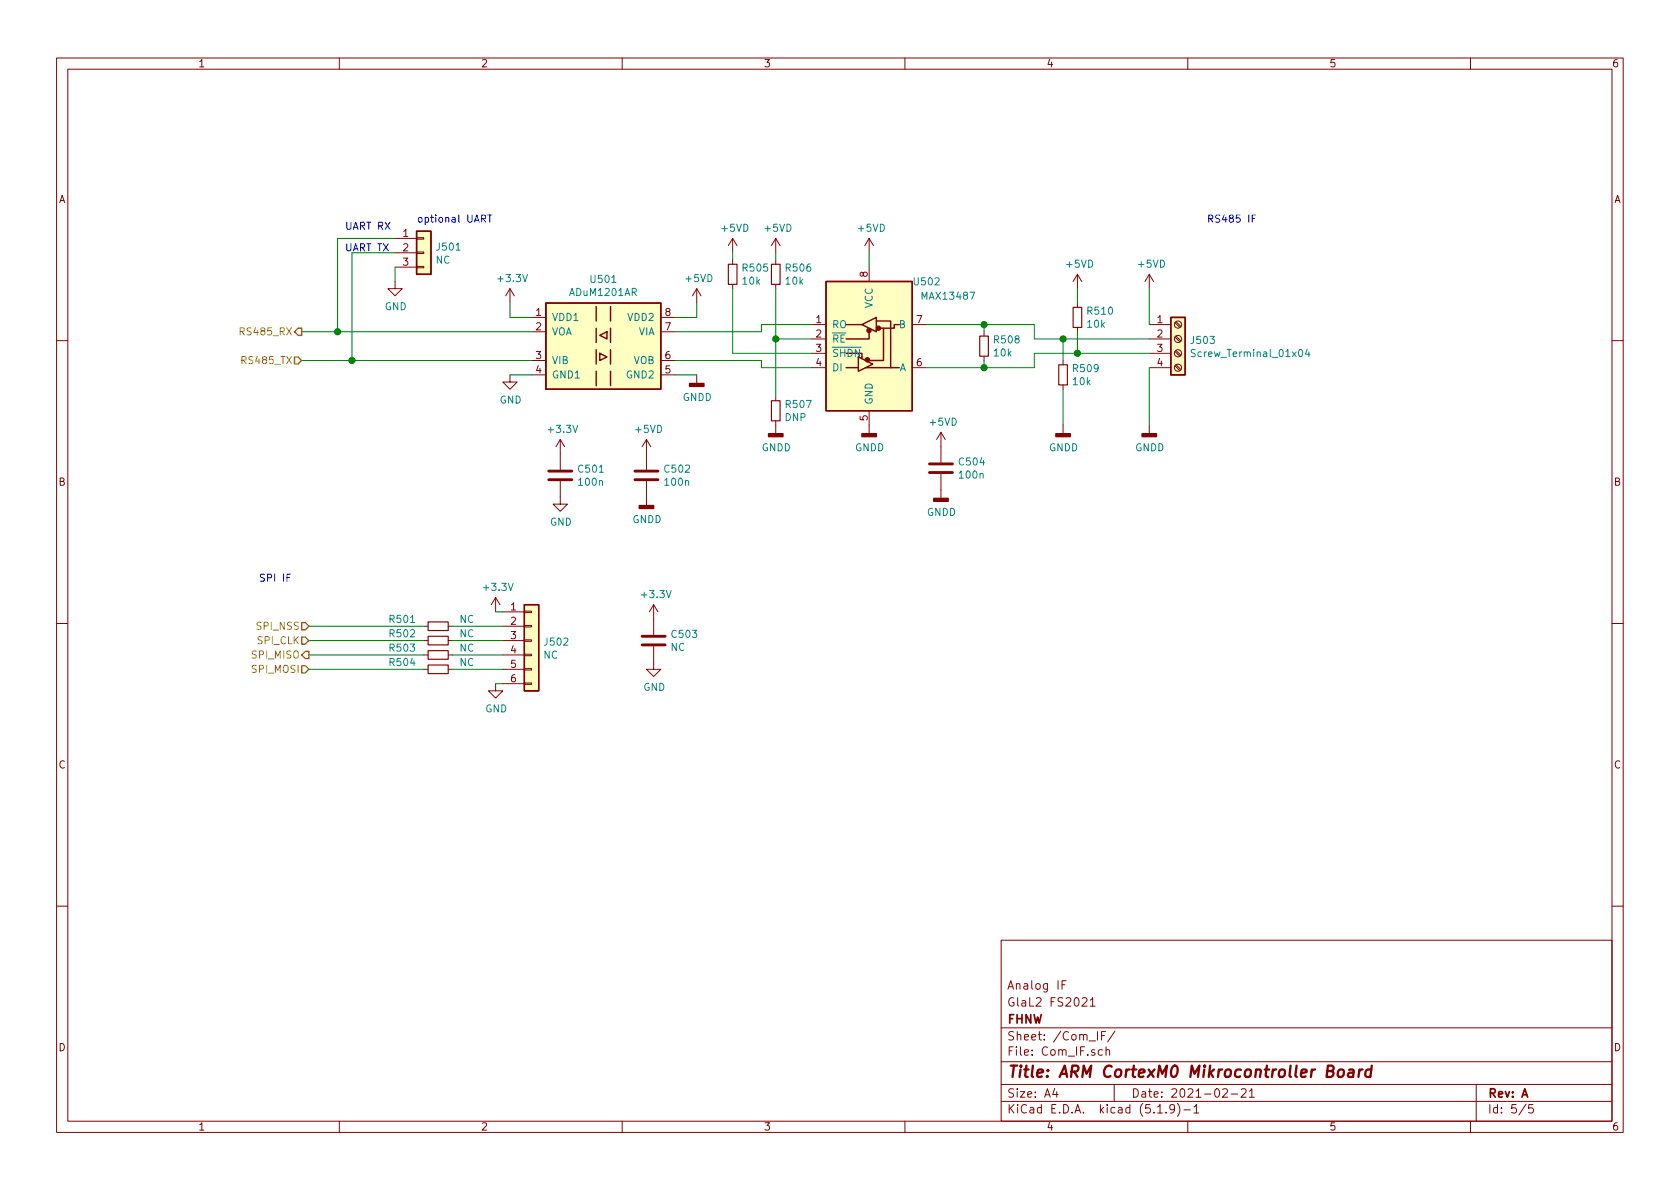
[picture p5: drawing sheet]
<svg xmlns="http://www.w3.org/2000/svg" width="297mm" height="210mm" viewBox="0 0 297 210" stroke-linecap="round" stroke-linejoin="round" font-family="sans-serif">
<g fill="none" stroke="#840000" stroke-width=".18">
<path d="M10 10.3h277v189.9h-277zM12 12.2h273v186.1h-273zM60 10.3v1.9M110 10.3v1.9M160 10.3v1.9M210 10.3v1.9M260 10.3v1.9M69.8 49.8v1.2h1.3l-1.3 1.3-1.2-1.3h1.2M69.8 42.2h3.9M69.8 44.7h3.9M69.8 47.2h3.9M73.7 47.1h1.2v.3h-1.2z"/>
<path d="M73.7 42h1.2v.3h-1.2zM73.7 44.6h1.2v.2h-1.2zM90.2 51l-.8 1.3M90.2 51v2.6M90.2 51l.7 1.3M94 56.1h2.5M94 58.7h2.5M116.8 56.1h2.6M116.8 58.7h2.6M123.2 51v2.6M123.2 51l-.8 1.3M123.2 51l.8 1.3"/>
<path d="M129.5 42.2l-.7 1.2M129.5 42.2v2.5M129.5 46v.7M129.5 50.3v.7M129.5 42.2l.8 1.2M137.2 42.2l-.8 1.2M137.2 42.2v2.5M137.2 46v.7M137.2 50.3v.7M137.2 42.2l.7 1.2M143.5 57.4h2.5M143.5 59.9h2.5"/>
<path d="M153.7 42.2l-.8 1.2M153.7 42.2v2.5M153.7 47.2v2.6M153.7 42.2l.7 1.2M154.9 56.8h.1M161.3 57.4h2.5M174 58.7v.7M190.5 48.5v2.5M190.5 53.6v.8M190.5 57.9v.8M190.5 48.5l-.8 1.3M190.5 48.5l.8 1.3"/>
<path d="M203.2 57.4h3.8M203.2 59.9h3.8M203.2 48.5v2.5M203.2 48.5l-.8 1.3M203.2 48.5l.8 1.3M207.7 59.6l.9 .8M207.7 57.1l.9 .8M207.9 59.4l.9 .9M207.9 56.9l.9 .8M10 60.2h2M90.2 66.3v1.3h1.2l-1.2 1.2-1.3-1.2h1.3M94 63.7h2.5"/>
<path d="M94 66.3h2.5M99.1 77.7l-.8 1.3M99.1 77.7v5.4M99.1 77.7l.7 1.3M114.3 77.7l-.8 1.3M114.3 77.7v5.4M114.3 77.7l.8 1.3M116.8 63.7h2.6M116.8 66.3h2.6M123.2 66.3v1.5M137.2 70.1v.8M137.2 74.4v2.3"/>
<path d="M143.5 62.5h2.5M143.5 65h2.5M153.7 72.6v4.1M161.3 65h2.5M166.4 76.4l-.8 1.3M166.4 76.4v5.4M166.4 76.4l.7 1.3M174 63v.7M188 63.7v.8M188 68.1v.7M188 75.2v1.5M203.2 62.5h3.8"/>
<path d="M203.2 65h3.8M203.2 75.2v1.5M207.7 64.7l.9 .8M207.7 62.1l.9 .9M207.9 64.5l.9 .8M207.9 62l.9 .8M285 60.2h2M99.1 85.1v4h1.2l-1.2 1.3-1.3-1.3h1.3M114.3 85.1v4.3M166.4 83.8v4.3M10 110.3h2M74.9 110.7h.8"/>
<path d="M74.9 113.3h.8M74.9 115.8h.8M74.9 118.4h.8M79.2 110.7h.8M79.2 113.3h.8M79.2 115.8h.8M79.2 118.4h.8M87.6 105.7l-.7 1.2M87.6 105.7v2.5M87.6 105.7l.8 1.2M88.9 110.7h3.8M88.9 108.2h3.8"/>
<path d="M88.9 113.3h3.8M88.9 115.8h3.8M88.9 118.4h3.8M92.7 118.2h1.3v.3h-1.3zM92.7 115.7h1.3v.2h-1.3zM92.7 110.6h1.3v.3h-1.3zM92.7 108.1h1.3v.2h-1.3zM92.7 113.2h1.3v.2h-1.3zM115.6 114.3v4.1h1.2l-1.2 1.2-1.3-1.2h1.3M115.6 106.9l-.8 1.3M115.6 106.9v5.4M115.6 106.9l.7 1.3"/>
<path d="M285 110.3h2M87.6 120.9v1.3h1.3l-1.3 1.2-1.2-1.2h1.2M88.9 120.9h3.8M92.7 120.8h1.3v.2h-1.3zM10 160.2h2M177 166.3h108v32h-108zM187.8 174.1h.5M188.5 173.4h-.7v1.5M191.3 176.6l.3-.2h.3l.3 .5-.9 1h.9M192.8 176.9l.4-.5v1.5M192.8 177.9h.8M285 160.2h2"/>
<path d="M60 198.3v1.9M110 198.3v1.9M160 198.3v1.9M177 194.8h108M177 191.8h108M177 187.8h108M177 181.8h108M186.5 192.5l-.4 1h1M186.8 193v1M194.1 182.4v1.5M194.8 183.1h.5M194.9 185.7l-.4-.1-.3 .3 .1 .6 .2 .1 .4-.1"/>
<path d="M195.5 182.4h-.7v1.5M195.6 185.7l.2-.1 .3 .1 .1 .9M195.6 185.1v1.5M197 191.8v3M197.1 182.3l-1.3 2M204.7 196.8h.8M206.2 196.7v.1M207.7 196l-.1 .1a.48 .48 0 0 1-.6 .1l-.2-.2 .2-.6a.48 .48 0 0 1 .6 .1 1.27 1.27 0 0 1-.2 1.2l-.4 .1M208.2 195.1a1.71 1.71 0 0 1 0 2.3M209.3 196.3h1.2M210 198.3v1.9M211.1 195.8l.4-.5v1.5"/>
<path d="M211.1 196.8h.9M216.2 192.7l.2-.2h.4l.2 .5-.9 1h.9M217.7 193.5h1.1M219.5 192.7l.2-.2h.3l.3 .2v.3v.2l-.9 .8h.9M220.9 193l.4-.5v1.5M220.9 194h.9M260 198.3v1.9M261 191.8v6.5M269.8 195.2l-1.2 2M271 195.3h-.7v.7l.2-.1 .5 .1 .1 .2-.1 .5-.2 .1-.5-.1"/>
<circle cx="208.3" cy="59.9" r=".63"/>
<circle cx="208.3" cy="57.4" r=".63"/>
<circle cx="208.3" cy="65" r=".63"/>
<circle cx="208.3" cy="62.5" r=".63"/>
</g>
<path d="M236.7 189.3a.51 .51 0 0 1 .5-.2 .51 .51 0 0 1 .4 .4v.6a.56 .56 0 0 1-.6 .4 .56 .56 0 0 1-.5-.4zM238.5 189.2h.8l.1 .2-.2 1M239.3 189.6l-.6 .1a.4 .4 0 0 0-.4 .3 .4 .4 0 0 0 .3 .4l.6-.1M240.4 189.1l-.2 1.3M240.9 189.1a.54 .54 0 0 0-.6 .4M242.4 189.2a.68 .68 0 0 0-.9 .3l-.1 .6 .1 .2 .2 .1 .6-.1M242.5 188.4l-.2 2" fill="none" stroke="#840000" stroke-width=".41"/>
<path d="M128.8 46.7h1.5v3.6h-1.5zM136.4 46.7h1.5v3.6h-1.5zM173.2 59.4h1.6v3.6h-1.6zM189.7 54.4h1.6v3.5h-1.6zM136.4 70.9h1.5v3.5h-1.5zM187.2 64.5h1.5v3.6h-1.5zM75.7 110h3.5v1.5h-3.5zM75.7 117.6h3.5v1.5h-3.5zM75.7 115.1h3.5v1.5h-3.5zM75.7 112.5h3.5v1.5h-3.5z" fill="none" stroke="#840000" stroke-width=".2"/>
<g fill="#ffffc2" stroke="#ffffc2" stroke-width=".18">
<path d="M207 56.1h2.5v10.2h-2.5z"/>
<path d="M73.7 40.9h2.5v7.6h-2.5z"/>
<path d="M96.5 53.6h20.3v15.2h-20.3z"/>
<path d="M146 49.8h15.3v22.8h-15.3z"/>
<path d="M92.7 106.9h2.5v15.3h-2.5z"/>
</g>
<g fill="none" stroke="#840000" stroke-width=".25">
<path d="M73.7 40.9h2.5v7.6h-2.5zM96.5 53.6h20.3v15.2h-20.3zM105.4 54.2v2.6M105.4 58v2.6M106 59.3l1.3-.6v1.2zM107.9 54.2v2.6M107.9 58v2.6M146 49.8h15.3v22.8h-15.3zM149.6 57.4h2.8M152.4 57.4l2.5-1.3v2.6zM153.7 58.7v1.2h-4.1M154.9 56.8h2.6v8.2"/>
<path d="M156.2 58v5.7h-2.5M159 57.4h-.9v.6h-2.5M207 56.1h2.5v10.2h-2.5zM105.4 61.8v2.6M105.4 65.7v2.5M106 62.5l1.3 .6-1.3 .6zM107.9 61.8v2.6M107.9 65.7v2.5M149.6 65h2.2M151.8 63.1l2.5 1.3-2.5 1.3zM153 65h6M92.7 106.9h2.5v15.3h-2.5z"/>
</g>
<path d="M211.3 61.9l-.5-.1-.1 .1v.5l.6 .2v.2l-.2 .3-.5-.1M231.1 61.7l-.3 .9h.8M231.4 62.2v.9" fill="none" stroke="#008484" stroke-width=".18"/>
<g fill="#840000" stroke="#840000" stroke-width=".25">
<path d="M135.9 76.7h2.5v.5h-2.5z"/>
<path d="M165.1 88.1h2.5v.5h-2.5z"/>
<path d="M113 89.4h2.6v.5h-2.6z"/>
<path d="M201.9 76.7h2.6v.5h-2.6z"/>
<path d="M186.7 76.7h2.5v.5h-2.5z"/>
<path d="M152.4 76.7h2.5v.5h-2.5z"/>
<path d="M121.9 67.8h2.6v.5h-2.6z"/>
<circle cx="153.4" cy="63.6" r=".36"/>
<circle cx="153.6" cy="58.4" r=".36"/>
<circle cx="155.3" cy="58" r=".36"/>
</g>
<path d="M97 84.8h4.1M97 83.3h4.1M112.3 84.8h4M112.3 83.3h4M164.3 83.6h4.1M164.3 82h4.1M113.5 114h4.1M113.5 112.5h4.1" fill="none" stroke="#840000" stroke-width=".51"/>
<g fill="none" stroke="#008400" stroke-width=".18">
<path d="M53.3 58.7h40.7M69.8 44.7h-7.6v19M69.8 42.2h-10.1v16.5M69.8 47.2v2.6M90.2 53.6v2.5h3.8M123.2 53.6v2.5h-3.8M129.5 51v11.5h14M129.5 44.7v1.3M137.2 59.9h6.3M137.2 44.7v1.3M137.2 51v19.1M143.5 57.4h-8.9v1.3h-15.2"/>
<path d="M153.7 44.7v2.5M163.8 57.4h19.1v2.5h20.3M174 57.4v1.3M188 59.9v3.8M190.5 51v2.6M190.5 58.7v3.8M203.2 51v6.4M53.3 63.7h40.7M90.2 66.3h3.8M119.4 63.7h15.2v1.3h8.9M119.4 66.3h3.8M174 63.7v1.3"/>
<path d="M188 68.8v6.4M203.2 65v10.2M203.2 62.5h-20.3v2.5h-19.1M54.6 118.4h20.3M54.6 115.8h20.3M54.6 113.3h20.3M54.6 110.7h20.3M80 118.4h8.9M80 115.8h8.9M80 113.3h8.9M80 110.7h8.9M87.6 108.2h1.3"/>
<path d="M87.6 120.9h1.3"/>
</g>
<path d="M52.7 58h.6v1.3h-.6l-.6-.6zM52.1 63.1h.6l.6 .6-.6 .7h-.6zM53.3 117.7h.7l.6 .7-.6 .6h-.7zM53.3 110.1h.7l.6 .6-.6 .7h-.7zM53.3 112.6h.7l.6 .7-.6 .6h-.7zM54 115.2h.6v1.3h-.6l-.7-.7z" fill="none" stroke="#848400" stroke-width=".25"/>
<path d="M42.5 58.6h.6l.1-.2-.1-.3-.1-.1h-.5v1.2" fill="none" stroke="#848400" stroke-width=".18"/>
<path d="M85.2 38.7l.6-.1v-.5l-.2-.1h-.4v1.3M85.4 38.7l.5 .6M86.2 38h.8M86.6 38v1.3M221.4 38.6h.4M222 38h-.6v1.3M51.4 101.5h-.7v1.3" fill="none" stroke="#0000c2" stroke-width=".18"/>
<g fill="#008400" stroke="#008400" stroke-width=".25">
<circle cx="137.2" cy="59.9" r=".51"/>
<circle cx="62.2" cy="63.7" r=".51"/>
<circle cx="59.7" cy="58.7" r=".51"/>
<circle cx="174" cy="65" r=".51"/>
<circle cx="174" cy="57.4" r=".51"/>
<circle cx="188" cy="59.9" r=".51"/>
<circle cx="190.5" cy="62.5" r=".51"/>
</g>
<text font-size="2.8" fill="#840000" x="178" y="190.5">Title: ARM CortexM0 Mikrocontroller Board</text>
<g font-size="2.1" fill="#840000">
<text x="178" y="178">GlaL2 FS2021</text>
<text x="178" y="175">Analog IF</text>
<text x="178" y="184">Sheet: /Com_IF/</text>
<text x="178" y="181">FHNW</text>
<text x="178" y="186.7">File: Com_IF.sch</text>
<text x="178" y="196.9">KiCad E.D.A. kicad (5.1.9)-1</text>
<text x="178" y="194.1">Size: A4</text>
<text x="200" y="194.1">Date: 2021-02-21</text>
<text x="263" y="194.1">Rev: A</text>
<text x="263" y="196.9">Id: 5/5</text>
</g>
<g font-size="1.8" fill="#840000">
<text x="35" y="11.9">1</text>
<text x="85" y="11.9">2</text>
<text x="135" y="11.9">3</text>
<text x="185" y="11.9">4</text>
<text x="235" y="11.9">5</text>
<text x="285" y="11.9">6</text>
<text x="10.4" y="35.9">A</text>
<text x="285.4" y="35.9">A</text>
<text x="71.3" y="41.9">1</text>
<text x="71.3" y="44.4">2</text>
<text x="71.3" y="47">3</text>
<text x="153.4" y="49" transform="rotate(-90 153.4 49)">8</text>
<text x="94.8" y="55.9">1</text>
<text x="94.8" y="58.4">2</text>
<text x="117.6" y="58.4">7</text>
<text x="117.6" y="55.9">8</text>
<text x="144.3" y="57.1">1</text>
<text x="144.3" y="59.7">2</text>
<text x="162.1" y="57.1">7</text>
<text x="204.6" y="57.1">1</text>
<text x="204.6" y="59.7">2</text>
<text x="94.8" y="63.5">3</text>
<text x="117.6" y="63.5">6</text>
<text x="144.3" y="62.2">3</text>
<text x="144.3" y="64.8">4</text>
<text x="162.1" y="64.8">6</text>
<text x="204.6" y="62.2">3</text>
<text x="204.6" y="64.8">4</text>
<text x="94.8" y="66">4</text>
<text x="117.6" y="66">5</text>
<text x="153.4" y="74.4" transform="rotate(-90 153.4 74.4)">5</text>
<text x="10.4" y="85.9">B</text>
<text x="285.4" y="85.9">B</text>
<text x="90.3" y="107.9">1</text>
<text x="90.3" y="110.5">2</text>
<text x="90.3" y="113">3</text>
<text x="90.3" y="115.6">4</text>
<text x="90.3" y="118.1">5</text>
<text x="90.3" y="120.6">6</text>
<text x="10.4" y="135.9">C</text>
<text x="285.4" y="135.9">C</text>
<text x="10.4" y="185.9">D</text>
<text x="285.4" y="185.9">D</text>
<text x="35" y="199.9">1</text>
<text x="85" y="199.9">2</text>
<text x="135" y="199.9">3</text>
<text x="185" y="199.9">4</text>
<text x="235" y="199.9">5</text>
<text x="285" y="199.9">6</text>
</g>
<g font-size="1.8" fill="#0000c2">
<text x="61" y="40.6">UART RX</text>
<text x="73.7" y="39.4">optional UART</text>
<text x="213.4" y="39.4">RS485 IF</text>
<text x="61" y="44.4">UART TX</text>
<text x="45.7" y="102.9">SPI IF</text>
</g>
<g font-size="1.8" fill="#008484">
<text x="127.7" y="41">+5VD</text>
<text x="135.3" y="41">+5VD</text>
<text x="151.8" y="41">+5VD</text>
<text x="77.1" y="46.6">NC</text>
<text x="77.4" y="44.3">J501</text>
<text x="188.6" y="47.3">+5VD</text>
<text x="201.3" y="47.3">+5VD</text>
<text x="88.2" y="49.9">+3.3V</text>
<text x="100.9" y="52.3">ADuM1201AR</text>
<text x="104.6" y="50">U501</text>
<text x="121.3" y="49.9">+5VD</text>
<text x="131.4" y="50.3">10k</text>
<text x="131.4" y="48">R505</text>
<text x="139" y="50.3">10k</text>
<text x="139.1" y="48">R506</text>
<text x="161.7" y="50.5">U502</text>
<text x="163.2" y="53">MAX13487</text>
<text x="68" y="54.9">GND</text>
<text x="97.5" y="56.8">VDD1</text>
<text x="97.5" y="59.3">VOA</text>
<text x="111.1" y="56.8">VDD2</text>
<text x="112.9" y="59.3">VIA</text>
<text x="147.1" y="58">RO</text>
<text x="154.3" y="54.5" transform="rotate(-90 154.3 54.5)">VCC</text>
<text x="159" y="58">B</text>
<text x="192.3" y="58">10k</text>
<text x="192.4" y="55.6">R510</text>
<text x="97.5" y="64.4">VIB</text>
<text x="112" y="64.4">VOB</text>
<text x="147.1" y="60.6">RE</text>
<text x="147.1" y="63.1">SHDN</text>
<text x="147.1" y="65.7">DI</text>
<text x="159" y="65.7">A</text>
<text x="175.8" y="63">10k</text>
<text x="175.9" y="60.7">R508</text>
<text x="189.9" y="65.8">R509</text>
<text x="210.7" y="60.8">J503</text>
<text x="211.4" y="63.1">Screw_Terminal_01x04</text>
<text x="88.3" y="71.4">GND</text>
<text x="97.5" y="66.9">GND1</text>
<text x="110.9" y="66.9">GND2</text>
<text x="120.7" y="70.9">GNDD</text>
<text x="154.3" y="71.6" transform="rotate(-90 154.3 71.6)">GND</text>
<text x="189.8" y="68.1">10k</text>
<text x="97.1" y="76.5">+3.3V</text>
<text x="112.4" y="76.5">+5VD</text>
<text x="138.8" y="74.5">DNP</text>
<text x="139.1" y="72.2">R507</text>
<text x="164.5" y="75.3">+5VD</text>
<text x="102.4" y="83.6">C501</text>
<text x="117.6" y="83.6">C502</text>
<text x="134.7" y="79.8">GNDD</text>
<text x="151.2" y="79.8">GNDD</text>
<text x="169.7" y="82.3">C504</text>
<text x="185.5" y="79.8">GNDD</text>
<text x="200.7" y="79.8">GNDD</text>
<text x="102.4" y="85.9">100n</text>
<text x="117.7" y="85.9">100n</text>
<text x="169.7" y="84.6">100n</text>
<text x="97.2" y="93">GND</text>
<text x="111.8" y="92.5">GNDD</text>
<text x="163.9" y="91.2">GNDD</text>
<text x="85.7" y="104.5">+3.3V</text>
<text x="113.6" y="105.8">+3.3V</text>
<text x="69" y="110.2">R501</text>
<text x="69" y="112.7">R502</text>
<text x="81.3" y="110.2">NC</text>
<text x="81.3" y="112.7">NC</text>
<text x="118.9" y="112.8">C503</text>
<text x="69" y="117.8">R504</text>
<text x="69" y="115.2">R503</text>
<text x="81.3" y="117.8">NC</text>
<text x="81.3" y="115.2">NC</text>
<text x="96.1" y="116.5">NC</text>
<text x="96.4" y="114.2">J502</text>
<text x="118.6" y="115.1">NC</text>
<text x="85.8" y="126">GND</text>
<text x="113.7" y="122.2">GND</text>
</g>
<g font-size="1.8" fill="#848400">
<text x="43" y="59.3">RS485_RX</text>
<text x="43.2" y="64.4">RS485_TX</text>
<text x="45.6" y="111.4">SPI_NSS</text>
<text x="45.6" y="113.9">SPI_CLK</text>
<text x="44.7" y="119">SPI_MOSI</text>
<text x="44.7" y="116.5">SPI_MISO</text>
</g>
</svg>
